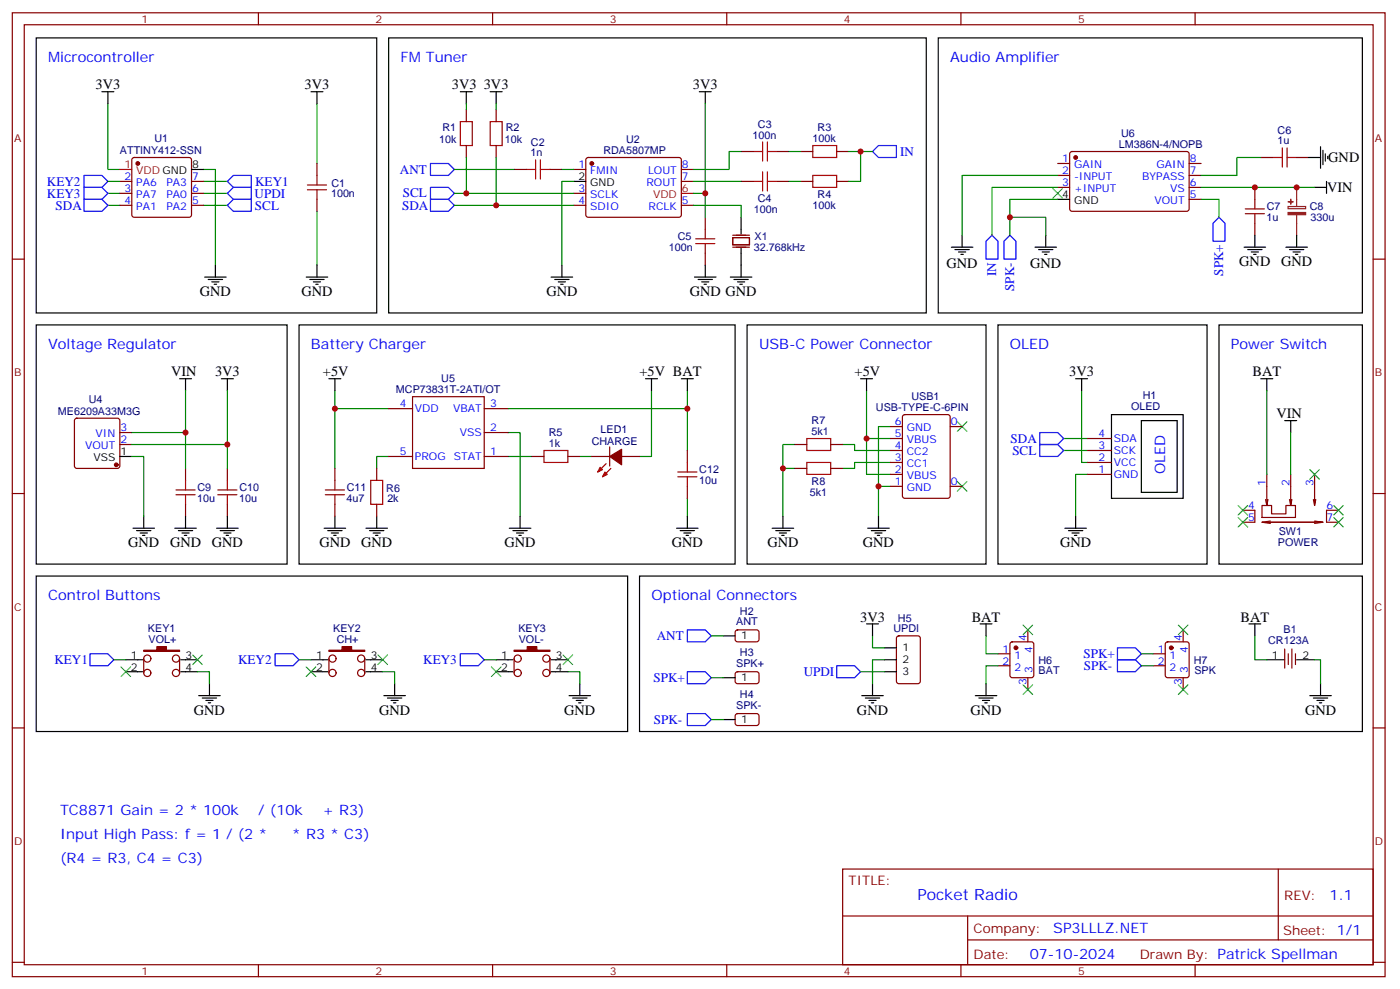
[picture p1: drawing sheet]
<svg xmlns="http://www.w3.org/2000/svg" width="413mm" height="292mm" viewBox="0 0 413 292" stroke-linecap="round" stroke-linejoin="round" font-family="sans-serif">
<g fill="none" stroke="#870000" stroke-width=".35">
<path d="M3.6 3.8h405.4v284.3h-405.4zM7.2 7.3h398.2v277.3h-398.2zM76.3 3.8v3.5M145.5 3.8v3.5M214.6 3.8v3.5M283.7 3.8v3.5M352.9 3.8v3.5M137.7 32.3v3.6M146.5 32.3v3.6M35.4 53.5h3.5M35.4 57h3.5M39.1 46.7l.5-.2h16.2l.5 .2 .3 .5v16.2l-.3 .5-.5 .2h-16.2l-.5-.2-.2-.5v-16.2z"/>
<path d="M56.6 53.5h3.5M56.6 57h3.5M93.6 48.2v3.6M93.6 58.8v3.5M137.7 42.9v3.6M146.5 42.9v3.6M151.8 50h3.5M162.4 50h3.5M169.4 57h3.6M169.4 50h3.6M173.2 46.7l.5-.2h27.1l.4 .7-.1 16.5-.6 .4-27.1-.1-.4-.6v-16.2zM201.2 53.5h3.5"/>
<path d="M201.2 50h3.5M218.8 53.5h3.6M218.8 44.7h3.6M229.4 53.5h3.5M229.4 44.7h3.5M236.5 53.5h3.5M236.5 44.7h3.5M247.1 53.5h3.5M247.1 44.7h3.5M312.3 48.2h3.5M312.3 51.8h3.5M312.3 55.3h3.5"/>
<path d="M316.1 44.9l.4-.2 34.2 .1 .4 .6v16.5l-.7 .4h-34.1l-.5-.7v-16.2zM351.1 48.2h3.5M351.1 51.8h3.5M351.1 55.3h3.5M351.1 58.8h3.5M370.5 55.3v3.5M372.3 46.5h3.5M382.9 46.5h3.5M3.6 76.4h3.6M35.4 60.6h3.5M56.6 60.6h3.5M169.4 60.6h3.6"/>
<path d="M201.2 60.6h3.5M208.2 64.1v3.5M208.2 74.7v3.5M216.4 70.1h4.9v2.1h-4.9zM216.4 69.4h4.9M216.4 72.9h4.9M370.5 65.9v3.5M405.4 76.4h3.6M121.8 117h21.2v21.2h-21.2zM22.2 123.6l.5-.2h12l.5 .2 .2 .5v13.4l-.3 .5-.4 .2h-12l-.5-.3-.2-.4v-13.4zM35.4 131.1h3.5M35.4 127.6h3.5"/>
<path d="M54.8 138.2v3.5M67.1 138.2v3.5M98.9 138.2v3.5M111.2 138.2v3.5M114.8 134.7h7M114.8 120.5h7M143 127.6h7M143 134.7h7M143 120.5h7M157.1 134.7h3.5M167.7 134.7h3.5M174.7 134.7h5.3"/>
<path d="M180 131.8v5.7M183.6 134.7h5.2M203 132.9v3.5M234.7 131.1h3.5M234.7 138.2h3.5M245.3 131.1h3.5M245.3 138.2h3.5M262.9 139.9h3.6M262.9 136.4h3.6M262.9 132.9h3.6M262.9 129.4h3.6M262.9 125.8h3.6"/>
<path d="M266.7 122.5l.5-.2h12.7l.6 .4 .1 23.6-.5 .6-12.9 .1-.7-.5v-23.5zM280.6 125.8h3.5M321.1 139.9h7.1M321.1 136.4h7.1M321.1 132.9h7.1M321.1 129.4h7.1M374.1 139.9v9.2l.3-1.7M381.1 139.9v9.2l.4-1.7M388.2 139.9v9.2l.3-1.7M3.6 145.6h3.6M54.8 148.8v3.5M67.1 148.8v3.5"/>
<path d="M98.9 148.8v3.5M111.2 148.8v3.5M203 143.5v3.5M262.9 143.5h3.6M280.6 143.5h3.5M367 150.5h3.5v3.6h-3.5M372.6 149.1h2.9v2.5h4.2v-2.5h2.8v3.5h-9.9zM373.7 147.4l.4 1.7M375.1 153.7l-2.5 .4M380.8 147.4l.3 1.7M387.8 147.4l.4 1.7M388.2 154.1h-15.6l2.5 .3"/>
<path d="M388.2 153.7l2.4 .4h-16.5M390.6 154.1l-2.4 .3M395.2 150.5h-3.5v3.6h3.5M405.4 145.6h3.6M42.4 194.3v4.2M53 194.3v4.2M97.1 194.3v4.2M107.7 194.3v4.2M151.8 194.3v4.2M162.4 194.3v4.2M217.3 186l.5-.2 5.9 .1 .4 .6v2.4l-.7 .4h-5.9l-.4-.7v-2.1zM217.3 198.4l.5-.2h5.9l.4 .7v2.4l-.7 .4-5.9-.1-.4-.6v-2.1z"/>
<path d="M264.9 187.8l.5-.2h5.6l.7 .4v13l-.4 .6-5.9 .1-.7-.5v-12.9zM294.7 192.9h3.5M294.7 196.4h3.5M298.4 189.5l.5-.2h5.7l.6 .5 .1 9.4-.5 .7h-5.9l-.6-.4-.1-9.5zM303.5 185.8v3.5M303.5 199.9v3.5M340.5 192.9h3.6M340.5 196.4h3.6M344.3 189.5l.5-.2h5.6l.7 .5v9.4l-.4 .7h-5.9l-.7-.4v-9.5zM349.4 185.8v3.5M349.4 199.9v3.5M379.3 191.5v5.6"/>
<path d="M380.4 192.9v3.1M381.5 191.5v5.6M382.5 192.9v3.1M3.6 214.7h3.6M217.3 210.7l.5-.2 5.9 .1 .4 .6v2.4l-.7 .4h-5.9l-.4-.7v-2.1zM405.4 214.7h3.6M248.8 256.4h156.6v28.2h-156.6zM377.4 256.4v20.9M248.8 270.2h156.5M285.7 277.3h119.6M285.7 270.2v14.1M3.6 283.9h3.6"/>
<path d="M76.3 284.6v3.5M145.5 284.6v3.5M214.6 284.6v3.5M283.7 284.6v3.5M352.9 284.6v3.5M405.4 283.9h3.6"/>
<circle cx="43.5" cy="198.5" r="1.06"/>
<circle cx="43.5" cy="194.3" r="1.06"/>
<circle cx="52" cy="198.5" r="1.06"/>
<circle cx="52" cy="194.3" r="1.06"/>
<circle cx="98.2" cy="198.5" r="1.06"/>
<circle cx="98.2" cy="194.3" r="1.06"/>
<circle cx="106.6" cy="194.3" r="1.06"/>
<circle cx="106.6" cy="198.5" r="1.06"/>
<circle cx="152.9" cy="198.5" r="1.06"/>
<circle cx="152.9" cy="194.3" r="1.06"/>
<circle cx="161.3" cy="198.5" r="1.06"/>
<circle cx="161.3" cy="194.3" r="1.06"/>
</g>
<g fill="none" stroke="#008700" stroke-width=".35">
<path d="M31.9 30.6v19.4h3.5M93.6 30.6v17.6M137.7 30.6v1.7M146.5 30.6v1.7M208.2 30.6v33.5M31.9 57h3.5M31.9 53.5h3.5M60.1 50h3.5v28.2M60.1 57h7M60.1 53.5h7M134.2 57h35.2M134.2 50h17.6"/>
<path d="M137.7 46.5v10.5M146.5 46.5v14.1M165.9 50h3.5M169.4 53.5h-3.5v24.7M204.7 57h3.5M204.7 53.5h14.1M218.8 44.7h-3.5v5.3h-10.6M232.9 53.5h3.6M232.9 44.7h3.6M250.6 44.7h3.5v8.8h-3.5M254.1 44.7h3.5M312.3 58.8h-14.1v10.6"/>
<path d="M312.3 55.3h-19.4v14.1M312.3 51.8h-28.2v17.6M354.6 58.8h5.3v5.3M354.6 55.3h33.6M372.3 46.5h-7.1v5.3h-10.6M31.9 60.6h3.5M60.1 60.6h7M93.6 62.3v15.9M134.2 60.6h35.2M204.7 60.6h14.1v3.5M298.2 64.1h10.6v5.3M54.8 115.3v22.9"/>
<path d="M67.1 115.3v22.9M98.9 115.3v22.9M192.4 115.3v19.4h-3.6M203 115.3v5.2M255.9 115.3v24.6h7M319.4 115.3v21.1h1.7M374.1 115.3v24.6M38.9 134.7h3.5v17.6M38.9 127.6h15.9M38.9 131.1h28.2M98.9 120.5h15.9M114.8 134.7h-3.6v3.5"/>
<path d="M150 127.6h3.6v24.7M150 120.5h53v12.4M150 134.7h7.1M171.2 134.7h3.5M231.2 138.2h3.5M234.7 131.1h-3.5v21.2M248.8 131.1h3.5v1.8h10.6M255.9 129.4h7M262.9 136.4h-10.6v1.8h-3.5M262.9 125.8h-3.5v26.5M314.1 129.4h7M314.1 132.9h7"/>
<path d="M321.1 139.9h-3.5v12.4M381.1 127.6v12.3M203 147v5.3M259.4 143.5h3.5M33.6 194.6h3.5M58.3 198.2h3.5v3.5M88.3 194.6h3.5M113 198.2h3.5v3.5M143 194.6h3.5M167.7 198.2h3.5v3.5M210 187.6h3.5M210 199.9h3.5"/>
<path d="M254.1 198.2h7.1M257.6 187.6v3.5h3.6M261.2 194.6h-3.6v7.1M291.1 187.6v5.3h3.6M294.7 196.4h-3.6v5.3M337 192.9h3.5M337 196.4h3.5M370.5 187.6v7h3.6M388.2 194.6h1.7v7.1M210 212.3h3.5"/>
</g>
<g fill="none" stroke="#000" stroke-width=".35">
<path d="M10.7 11.2h100.5v81.1h-100.5zM114.8 11.2h158.7v81.1h-158.7zM277 11.2h125.3v81.1h-125.3zM30.1 27.1h3.5M31.9 27.1v3.5M91.8 27.1h3.6M93.6 27.1v3.5M135.9 27.1h3.6M137.7 27.1v3.5M144.7 27.1h3.6M146.5 27.1v3.5M206.5 27.1h3.5"/>
<path d="M208.2 27.1v3.5M56.6 50h3.5M169.4 53.5h3.6M312.3 58.8h3.5M386.4 46.5h3.5M388.2 55.3h3.5M389.9 43.3v6.3M390.6 44.3v4.3M391.3 45.4v2.1M391.7 53.5v3.5M392 46.1v.7M63.6 78.2v3.5"/>
<path d="M93.6 78.2v3.5M165.9 78.2v3.5M208.2 78.2v3.5M218.8 64.1v4.9M218.8 73.3v8.4M280.9 72.9h6.4M282 73.6h4.2M283 74.3h2.2M283.7 75h.7M284.1 69.4v3.5M305.6 72.9h6.4M306.7 73.6h4.2"/>
<path d="M307.7 74.3h2.1M308.4 75h.7M308.8 69.4v3.5M367.3 72.9h6.4M368.4 73.6h4.2M369.5 74.3h2.1M370.2 75h.7M370.5 69.4v3.5M379.7 72.9h6.3M380.8 73.6h4.2M381.8 74.3h2.1M382.5 75h.7"/>
<path d="M382.9 69.4v3.5M10.7 95.8h74.1v70.6h-74.1zM60.4 81.7h6.4M61.5 82.4h4.2M62.5 83.1h2.2M63.3 83.9h.7M88.3 95.8h128.8v70.6h-128.8zM90.4 81.7h6.4M91.5 82.4h4.2M92.5 83.1h2.2M93.2 83.9h.7M162.7 81.7h6.4"/>
<path d="M163.8 82.4h4.2M164.9 83.1h2.1M165.6 83.9h.7M205.1 81.7h6.3M206.1 82.4h4.3M207.2 83.1h2.1M207.9 83.9h.7M215.7 81.7h6.3M216.7 82.4h4.2M217.8 83.1h2.1M218.5 83.9h.7M220.6 95.8h70.5v70.6h-70.5z"/>
<path d="M294.7 95.8h61.7v70.6h-61.7zM359.9 95.8h42.4v70.6h-42.4zM53 111.7h3.6M54.8 111.7v3.6M65.4 111.7h3.5M67.1 111.7v3.6M97.1 111.7h3.5M98.9 111.7v3.6M190.6 111.7h3.5M192.4 111.7v3.6M201.2 111.7h3.5M203 111.7v3.6"/>
<path d="M254.1 111.7h3.5M255.9 111.7v3.6M317.6 111.7h3.5M319.4 111.7v3.6M372.3 111.7h3.5M374.1 111.7v3.6M35.4 134.7h3.5M328.2 122.3h21.2v24.7h-21.2zM337 124.1h10.6v21.1h-10.6zM379.3 124.1h3.6M381.1 124.1v3.5M39.3 155.8h6.3"/>
<path d="M40.3 156.5h4.3M41.4 157.2h2.1M42.1 157.9h.7M42.4 152.3v3.5M51.6 155.8h6.4M52.7 156.5h4.2M53.7 157.2h2.1M54.4 157.9h.7M54.8 152.3v3.5M64 155.8h6.3M65 156.5h4.3M66.1 157.2h2.1"/>
<path d="M66.8 157.9h.7M67.1 152.3v3.5M95.7 155.8h6.4M96.8 156.5h4.2M97.8 157.2h2.1M98.5 157.9h.7M98.9 152.3v3.5M108.1 155.8h6.3M109.1 156.5h4.2M110.2 157.2h2.1M110.9 157.9h.7M111.2 152.3v3.5"/>
<path d="M150.4 155.8h6.3M151.4 156.5h4.3M152.5 157.2h2.1M153.2 157.9h.7M153.6 152.3v3.5M199.8 155.8h6.3M200.8 156.5h4.3M201.9 157.2h2.1M202.6 157.9h.7M203 152.3v3.5M228 155.8h6.4M229.1 156.5h4.2"/>
<path d="M230.1 157.2h2.1M230.8 157.9h.7M231.2 152.3v3.5M256.2 155.8h6.4M257.3 156.5h4.2M258.3 157.2h2.2M259 157.9h.8M259.4 152.3v3.5M314.4 155.8h6.4M315.5 156.5h4.2M316.5 157.2h2.2M317.3 157.9h.7"/>
<path d="M317.6 152.3v3.5M10.7 169.9h174.6v45.9h-174.6zM188.8 169.9h213.5v45.9h-213.5zM37.1 194.6h5M37.1 198.2h5M53.4 194.6h4.9M53.4 198.2h4.9M91.8 194.6h5M91.8 198.2h5M108.1 194.6h4.9M108.1 198.2h4.9M146.5 194.6h4.9"/>
<path d="M146.5 198.2h4.9M162.7 194.6h5M162.7 198.2h5M213.5 187.6h3.6M213.5 199.9h3.6M255.9 184h3.5M257.6 184v3.6M261.2 194.6h3.5M261.2 198.2h3.5M261.2 191.1h3.5M289.4 184h3.5M291.1 184v3.6"/>
<path d="M368.8 184h3.5M370.5 184v3.6M374.1 194.6h5.2M382.9 194.6h5.3M58.7 205.2h6.3M59.7 205.9h4.3M60.8 206.6h2.1M61.5 207.3h.7M61.8 201.7v3.5M113.3 205.2h6.4M114.4 205.9h4.2M115.5 206.6h2.1"/>
<path d="M116.2 207.3h.7M116.5 201.7v3.5M168 205.2h6.4M169.1 205.9h4.2M170.1 206.6h2.2M170.9 207.3h.7M171.2 201.7v3.5M213.5 212.3h3.6M254.5 205.2h6.3M255.5 205.9h4.3M256.6 206.6h2.1M257.3 207.3h.7"/>
<path d="M257.6 201.7v3.5M288 205.2h6.3M289 205.9h4.3M290.1 206.6h2.1M290.8 207.3h.7M291.1 201.7v3.5M386.8 205.2h6.3M387.8 205.9h4.2M388.9 206.6h2.1M389.6 207.3h.7M389.9 201.7v3.5"/>
</g>
<g fill="none" stroke="#a10000" stroke-width=".35">
<path d="M135.9 35.9h3.6v7h-3.6zM144.7 35.9h3.6v7h-3.6zM90.8 56h5.6M90.8 54.6h5.6M93.6 51.8v2.8M93.6 56v2.8M155.3 50h2.9M158.2 47.2v5.6M159.6 47.2v5.6M159.6 50h2.8M222.4 44.7h2.8M222.4 53.5h2.8"/>
<path d="M225.2 41.9v5.6M225.2 50.7v5.6M226.6 41.9v5.6M226.6 50.7v5.6M226.6 44.7h2.8M226.6 53.5h2.8M240 42.9h7.1v3.6h-7.1zM240 51.8h7.1v3.5h-7.1zM370.5 58.8v2.8M375.8 46.5h2.8M378.6 43.6v5.7M380 46.5h2.9"/>
<path d="M380 43.6v5.7M205.4 70.4h5.7M205.4 71.9h5.7M208.2 67.6v2.8M208.2 71.9v2.8M367.7 61.6h5.6M367.7 63h5.6M370.5 63v2.9M160.6 132.9h7.1v3.5h-7.1zM200.1 139.2h5.7M203 136.4v2.8M238.2 136.4h7.1v3.5h-7.1z"/>
<path d="M238.2 129.4h7.1v3.5h-7.1zM52 144.5h5.6M52 145.9h5.6M54.8 141.7v2.8M54.8 145.9v2.9M64.3 144.5h5.7M64.3 145.9h5.7M67.1 141.7v2.8M67.1 145.9v2.9M96.1 144.5h5.6M96.1 145.9h5.6M98.9 141.7v2.8"/>
<path d="M98.9 145.9v2.9M109.5 141.7h3.5v7.1h-3.5zM200.1 140.7h5.7M203 140.7v2.8"/>
</g>
<g fill="none" stroke="#00f" stroke-width=".35">
<path d="M24.8 55.3h5.3l1.8 1.7-1.8 1.8h-5.3zM24.8 58.8h5.3l1.8 1.8-1.8 1.7h-5.3zM24.8 51.8h5.3l1.8 1.7-1.8 1.8h-5.3zM67.1 57l1.8-1.7h5.3v3.5h-5.3zM67.1 53.5l1.8-1.7h5.3v3.5h-5.3zM127.1 55.3h5.3l1.8 1.7-1.8 1.8h-5.3zM127.1 58.8h5.3l1.8 1.8-1.8 1.7h-5.3zM127.1 48.2h5.3l1.8 1.8-1.8 1.8h-5.3zM257.6 44.7l1.8-1.8h5.3v3.6h-5.3zM67.1 60.6l1.8-1.8h5.3v3.5h-5.3zM291.1 71.2l1.8-1.8 1.8 1.8v5.2h-3.6zM298.2 69.4l1.8 1.8v5.2h-3.6v-5.2z"/>
<path d="M359.9 64.1l1.8 1.8v5.3h-3.5v-5.3zM307 131.1h5.3l1.8 1.8-1.8 1.8h-5.3zM307 127.6h5.3l1.8 1.8-1.8 1.7h-5.3zM26.6 192.9h5.3l1.7 1.7-1.7 1.8h-5.3zM81.2 192.9h5.3l1.8 1.7-1.8 1.8h-5.3zM135.9 192.9h5.3l1.8 1.7-1.8 1.8h-5.3zM203 185.8h5.2l1.8 1.8-1.8 1.7h-5.2zM203 198.2h5.2l1.8 1.7-1.8 1.8h-5.2zM247.1 196.4h5.2l1.8 1.8-1.8 1.7h-5.2zM330 191.1h5.2l1.8 1.8-1.8 1.7h-5.2zM330 194.6h5.2l1.8 1.8-1.8 1.8h-5.2zM203 210.5h5.2l1.8 1.8-1.8 1.7h-5.2z"/>
</g>
<g fill="#870000" stroke="#870000" stroke-width=".35">
<path d="M180 134.7l3.6-2.2v4.6z"/>
<path d="M42.4 191.8h3.9v-1.1h2.8v1.1h3.9v.4h-10.6z"/>
<path d="M97.1 191.8h3.9v-1.1h2.8v1.1h3.9v.4h-10.6z"/>
<path d="M151.8 191.8h3.9v-1.1h2.8v1.1h3.9v.4h-10.6z"/>
<circle cx="40.7" cy="48.2" r=".53"/>
<circle cx="174.7" cy="48.2" r=".53"/>
<circle cx="34.3" cy="137.1" r=".53"/>
<circle cx="300" cy="191.1" r=".53"/>
<circle cx="345.8" cy="191.1" r=".53"/>
<circle cx="317.6" cy="46.5" r=".53"/>
</g>
<path d="M35.4 50h3.5M201.2 57h3.5M179 136.8l-2.5 2.4M180.4 138.2l-2.5 2.5" fill="none" stroke="#f00" stroke-width=".35"/>
<path d="M382.9 55.3v5.6M380.3 60.9h5.2v.7h-5.2zM382.9 63.4v6" fill="none" stroke="#8c2424" stroke-width=".35"/>
<g fill="#8c2424" stroke="#8c2424" stroke-width=".35">
<path d="M380.3 62.7h5.2v.6h-5.2z"/>
<path d="M380.4 59.5h1.4z"/>
<path d="M381.1 58.8v1.4z"/>
</g>
<g fill="none" stroke="#3c3" stroke-width=".35">
<path d="M310.9 55.6l2.8 2.9M313.7 55.6l-2.8 2.9M282.7 124.4l2.8 2.8M285.5 124.4l-2.8 2.8M386.8 138.5l2.8 2.9M389.6 138.5l-2.8 2.9M282.7 142.1l2.8 2.8M285.5 142.1l-2.8 2.8M365.6 152.6l2.8 2.9M365.6 149.1l2.8 2.8M368.4 152.6l-2.8 2.9M368.4 149.1l-2.8 2.8"/>
<path d="M393.8 149.1l2.8 2.8M393.8 152.6l2.8 2.9M396.6 149.1l-2.8 2.8M396.6 152.6l-2.8 2.9M35.7 196.7l2.9 2.9M38.6 196.7l-2.9 2.9M56.9 193.2l2.8 2.8M59.7 193.2l-2.8 2.8M90.4 196.7l2.8 2.9M93.2 196.7l-2.8 2.9M111.6 193.2l2.8 2.8M114.4 193.2l-2.8 2.8"/>
<path d="M145.1 196.7l2.8 2.9M147.9 196.7l-2.8 2.9M166.3 193.2l2.8 2.8M169.1 193.2l-2.8 2.8M302.1 184.4l2.8 2.8M304.9 184.4l-2.8 2.8M347.9 184.4l2.9 2.8M350.8 184.4l-2.9 2.8M302.1 202l2.8 2.9M304.9 202l-2.8 2.9M347.9 202l2.9 2.9M350.8 202l-2.9 2.9"/>
</g>
<g fill="#f00" stroke="#f00" stroke-width=".35">
<path d="M177.2 137.8l.7 .7-1.4 .7z"/>
<path d="M178.6 139.2l.7 .7-1.4 .8z"/>
</g>
<g fill="#c00">
<circle cx="137.7" cy="57" r=".88"/>
<circle cx="146.5" cy="60.6" r=".88"/>
<circle cx="208.2" cy="57" r=".88"/>
<circle cx="54.8" cy="127.6" r=".88"/>
<circle cx="67.1" cy="131.1" r=".88"/>
<circle cx="98.9" cy="120.5" r=".88"/>
<circle cx="203" cy="120.5" r=".88"/>
<circle cx="231.2" cy="138.2" r=".88"/>
<circle cx="259.4" cy="143.5" r=".88"/>
<circle cx="255.9" cy="129.4" r=".88"/>
<circle cx="254.1" cy="44.7" r=".88"/>
<circle cx="382.9" cy="55.3" r=".88"/>
<circle cx="370.5" cy="55.3" r=".88"/>
<circle cx="298.2" cy="64.1" r=".88"/>
</g>
<text font-size="4.6" fill="#00f" x="270.9" y="265.4">Pocket Radio</text>
<g font-size="4.2" fill="#00f">
<text x="14.2" y="18.2">Microcontroller</text>
<text x="118.3" y="18.2">FM Tuner</text>
<text x="280.6" y="18.2">Audio Amplifier</text>
<text x="14.2" y="102.9">Voltage Regulator</text>
<text x="91.8" y="102.9">Battery Charger</text>
<text x="224.1" y="102.9">USB-C Power Connector</text>
<text x="298.2" y="102.9">OLED</text>
<text x="363.5" y="102.9">Power Switch</text>
<text x="344.1" y="139.9" transform="rotate(-90 344.1 139.9)">OLED</text>
<text x="14.2" y="177">Control Buttons</text>
<text x="192.4" y="177">Optional Connectors</text>
<text x="17.7" y="240.5">TC8871 Gain = 2 * 100k</text>
<text x="76.3" y="240.5">/ (10k</text>
<text x="95.2" y="240.5">+ R3)</text>
<text x="17.7" y="247.5">Input High Pass: f = 1 / (2 *</text>
<text x="86.2" y="247.5">* R3 * C3)</text>
<text x="17.7" y="254.6">(R4 = R3, C4 = C3)</text>
<text x="392.6" y="265.6">1.1</text>
<text x="311" y="275.2">SP3LLLZ.NET</text>
<text x="304.1" y="283">07-10-2024</text>
</g>
<g font-size="4.2">
<text x="28.2" y="26.4">3V3</text>
<text x="89.9" y="26.4">3V3</text>
<text x="133.5" y="26.4">3V3</text>
<text x="142.9" y="26.4">3V3</text>
<text x="204.6" y="26.4">3V3</text>
<text x="392.2" y="47.8">GND</text>
<text x="391.9" y="56.7">VIN</text>
<text x="279.5" y="78.9">GND</text>
<text x="304.2" y="79">GND</text>
<text x="365.9" y="78.6">GND</text>
<text x="378.3" y="78.6">GND</text>
<text x="59" y="87.4">GND</text>
<text x="89" y="87.4">GND</text>
<text x="161.3" y="87.4">GND</text>
<text x="203.7" y="87.4">GND GND</text>
<text x="50.6" y="111">VIN</text>
<text x="63.5" y="111">3V3</text>
<text x="95.4" y="111">+5V</text>
<text x="188.8" y="111">+5V BAT</text>
<text x="252.3" y="111">+5V</text>
<text x="315.7" y="111">3V3</text>
<text x="369.8" y="111">BAT</text>
<text x="376.9" y="123.4">VIN</text>
<text x="37.9" y="161.5">GND</text>
<text x="50.2" y="161.5">GND</text>
<text x="62.5" y="161.5">GND</text>
<text x="94.3" y="161.5">GND</text>
<text x="106.6" y="161.5">GND</text>
<text x="149" y="161.5">GND</text>
<text x="198.4" y="161.5">GND</text>
<text x="226.6" y="161.5">GND</text>
<text x="254.8" y="161.5">GND</text>
<text x="313" y="161.5">GND</text>
<text x="254" y="183.4">3V3</text>
<text x="286.9" y="183.3">BAT</text>
<text x="366.3" y="183.3">BAT</text>
<text x="57.3" y="210.9">GND</text>
<text x="111.9" y="210.9">GND</text>
<text x="166.6" y="210.9">GND</text>
<text x="253" y="210.9">GND</text>
<text x="286.6" y="210.9">GND</text>
<text x="385.3" y="210.9">GND</text>
</g>
<g font-size="3.9" fill="#00f">
<text x="265.8" y="45.9">IN</text>
<text x="118.1" y="51.3">ANT</text>
<text x="13.8" y="58.3">KEY3</text>
<text x="13.8" y="54.8">KEY2</text>
<text x="75.2" y="58.3">UPDI</text>
<text x="75.3" y="54.8">KEY1</text>
<text x="118.9" y="58.1">SCL</text>
<text x="16.4" y="61.8">SDA</text>
<text x="75.3" y="61.9">SCL</text>
<text x="118.7" y="61.8">SDA</text>
<text x="294.2" y="81.6" transform="rotate(-90 294.2 81.6)">IN</text>
<text x="361.2" y="81.3" transform="rotate(-90 361.2 81.3)">SPK+</text>
<text x="299.4" y="85.8" transform="rotate(-90 299.4 85.8)">SPK-</text>
<text x="298.4" y="130.6">SDA</text>
<text x="298.9" y="134.1">SCL</text>
<text x="193.9" y="188.8">ANT</text>
<text x="16.1" y="195.9">KEY1</text>
<text x="70.3" y="195.9">KEY2</text>
<text x="125" y="195.9">KEY3</text>
<text x="319.9" y="194.1">SPK+</text>
<text x="320" y="197.7">SPK-</text>
<text x="192.9" y="201.2">SPK+</text>
<text x="237.3" y="199.4">UPDI</text>
<text x="193" y="213.5">SPK-</text>
</g>
<g font-size="3.9" fill="#800">
<text x="250.6" y="260.9">TITLE:</text>
<text x="379.2" y="265.6">REV:</text>
<text x="287.5" y="275.1">Company:</text>
<text x="378.9" y="275.8">Sheet: 1/1</text>
<text x="287.5" y="282.8">Date:</text>
<text x="336.5" y="282.9">Drawn By: Patrick Spellman</text>
</g>
<g font-size="3.2" fill="#800">
<text x="41.7" y="6.8">1</text>
<text x="110.9" y="6.8">2</text>
<text x="180" y="6.8">3</text>
<text x="249.2" y="6.8">4</text>
<text x="318.3" y="6.8">5</text>
<text x="4.2" y="41.9">A</text>
<text x="406" y="41.9">A</text>
<text x="4.2" y="111">B</text>
<text x="406" y="111">B</text>
<text x="4.2" y="180.2">C</text>
<text x="406" y="180.2">C</text>
<text x="4.2" y="249.3">D</text>
<text x="406" y="249.3">D</text>
<text x="41.7" y="287.6">1</text>
<text x="110.9" y="287.6">2</text>
<text x="180" y="287.6">3</text>
<text x="249.2" y="287.6">4</text>
<text x="318.3" y="287.6">5</text>
</g>
<g font-size="3.2" fill="#000080">
<text x="45.6" y="41.9">U1</text>
<text x="130.7" y="38.7">R1</text>
<text x="149.3" y="38.7">R2</text>
<text x="222.2" y="40.9">100n</text>
<text x="223.8" y="37.6">C3</text>
<text x="240" y="42">100k</text>
<text x="241.4" y="38.7">R3</text>
<text x="331.1" y="40.5">U6</text>
<text x="377.2" y="39.4">C6</text>
<text x="35.4" y="45.5">ATTINY412-SSN</text>
<text x="129.7" y="42.3">10k</text>
<text x="149.1" y="42.3">10k</text>
<text x="156.6" y="46.1">1n</text>
<text x="156.8" y="42.9">C2</text>
<text x="178.2" y="45.5">RDA5807MP</text>
<text x="184.9" y="42.2">U2</text>
<text x="330.4" y="43.6">LM386N-4/NOPB</text>
<text x="377.2" y="42.6">1u</text>
<text x="97.8" y="58.2">100n</text>
<text x="97.8" y="55">C1</text>
<text x="223.8" y="59.6">C4</text>
<text x="241.4" y="58.5">R4</text>
<text x="222.6" y="62.8">100n</text>
<text x="240" y="61.7">100k</text>
<text x="374" y="65.2">1u</text>
<text x="374.1" y="62.1">C7</text>
<text x="386.8" y="62.1">C8</text>
<text x="387" y="65.2">330u</text>
<text x="200.1" y="70.9">C5</text>
<text x="222.8" y="70.9">X1</text>
<text x="197.5" y="74.1">100n</text>
<text x="222.6" y="74.1">32.768kHz</text>
<text x="130.3" y="112.8">U5</text>
<text x="26.2" y="118.9">U4</text>
<text x="116.9" y="116.1">MCP73831T-2ATI/OT</text>
<text x="269.1" y="117.9">USB1</text>
<text x="337.4" y="117.8">H1</text>
<text x="17.1" y="122.4">ME6209A33M3G</text>
<text x="239.7" y="125.1">R7</text>
<text x="258.6" y="121.4">USB-TYPE-C-6PIN</text>
<text x="334" y="121">OLED</text>
<text x="162" y="131.8">1k</text>
<text x="162" y="128.7">R5</text>
<text x="174.7" y="131.2">CHARGE</text>
<text x="177.3" y="127.7">LED1</text>
<text x="239.7" y="128.3">5k1</text>
<text x="206.4" y="142.8">10u</text>
<text x="206.5" y="139.7">C12</text>
<text x="239.7" y="143.2">R8</text>
<text x="58.2" y="148.1">10u</text>
<text x="58.3" y="145">C9</text>
<text x="70.6" y="148.1">10u</text>
<text x="70.7" y="145">C10</text>
<text x="102.3" y="148.1">4u7</text>
<text x="102.4" y="145">C11</text>
<text x="114.1" y="145">R6</text>
<text x="114.4" y="148.1">2k</text>
<text x="239.1" y="146.4">5k1</text>
<text x="377.3" y="161">POWER</text>
<text x="377.6" y="157.8">SW1</text>
<text x="217.4" y="184.5">ANT</text>
<text x="218.5" y="181.3">H2</text>
<text x="265.2" y="183.4">H5</text>
<text x="43.7" y="186.5">KEY1</text>
<text x="43.9" y="189.7">VOL+</text>
<text x="98.4" y="186.5">KEY2</text>
<text x="99.4" y="189.7">CH+</text>
<text x="153.1" y="186.5">KEY3</text>
<text x="153.2" y="189.8">VOL-</text>
<text x="263.8" y="186.5">UPDI</text>
<text x="374.5" y="190.1">CR123A</text>
<text x="379" y="186.9">B1</text>
<text x="217.4" y="196.8">SPK+</text>
<text x="218.5" y="193.6">H3</text>
<text x="306.6" y="195.8">H6</text>
<text x="352.5" y="195.8">H7</text>
<text x="306.7" y="198.9">BAT</text>
<text x="352.7" y="198.9">SPK</text>
<text x="217.4" y="209.1">SPK-</text>
<text x="218.5" y="206">H4</text>
</g>
<g font-size="3.2" fill="#00f">
<text x="313.6" y="47.9">1</text>
<text x="351.3" y="47.9">8</text>
<text x="36.7" y="53.2">2</text>
<text x="56.7" y="53.2">7</text>
<text x="170.8" y="49.6">1</text>
<text x="174.3" y="51.4">FMIN</text>
<text x="191.3" y="51.4">LOUT</text>
<text x="201.4" y="53.2">7</text>
<text x="201.4" y="49.6">8</text>
<text x="313.6" y="51.4">2</text>
<text x="317.1" y="49.6">GAIN</text>
<text x="317.1" y="53.2">-INPUT</text>
<text x="337.3" y="53.2">BYPASS</text>
<text x="341.5" y="49.6">GAIN</text>
<text x="351.3" y="51.4">7</text>
<text x="36.7" y="56.7">3</text>
<text x="40.2" y="54.9">PA6</text>
<text x="40.2" y="58.5">PA7</text>
<text x="49.1" y="58.5">PA0</text>
<text x="49.1" y="54.9">PA3</text>
<text x="56.7" y="56.7">6</text>
<text x="170.8" y="56.7">3</text>
<text x="174.3" y="58.5">SCLK</text>
<text x="190.9" y="54.9">ROUT</text>
<text x="313.6" y="54.9">3</text>
<text x="317.1" y="56.7">+INPUT</text>
<text x="345.5" y="56.7">VS</text>
<text x="351.3" y="58.5">5</text>
<text x="351.3" y="54.9">6</text>
<text x="36.7" y="60.2">4</text>
<text x="40.2" y="62">PA1</text>
<text x="49.1" y="62">PA2</text>
<text x="56.7" y="60.2">5</text>
<text x="170.8" y="60.2">4</text>
<text x="174.3" y="62">SDIO</text>
<text x="191.5" y="62">RCLK</text>
<text x="201.4" y="60.2">5</text>
<text x="340.9" y="60.2">VOUT</text>
<text x="118" y="120.2">4</text>
<text x="122.5" y="121.6">VDD</text>
<text x="133.8" y="121.6">VBAT</text>
<text x="144.7" y="120.2">3</text>
<text x="264.3" y="125.5">6</text>
<text x="280.7" y="125.5">0</text>
<text x="28.2" y="129">VIN</text>
<text x="35.6" y="130.8">2</text>
<text x="35.6" y="127.2">3</text>
<text x="135.8" y="128.7">VSS</text>
<text x="144.7" y="127.2">2</text>
<text x="264.3" y="129">5</text>
<text x="267.8" y="130.8">VBUS</text>
<text x="267.8" y="127.2">GND</text>
<text x="324.4" y="129">4</text>
<text x="328.9" y="130.4">SDA</text>
<text x="25.1" y="132.5">VOUT</text>
<text x="118" y="134.3">5</text>
<text x="122.5" y="135.7">PROG</text>
<text x="134" y="135.7">STAT</text>
<text x="144.7" y="134.3">1</text>
<text x="264.3" y="136.1">3</text>
<text x="264.3" y="132.5">4</text>
<text x="267.8" y="137.8">CC1</text>
<text x="267.8" y="134.3">CC2</text>
<text x="324.4" y="136.1">2</text>
<text x="324.4" y="132.5">3</text>
<text x="328.9" y="137.5">VCC</text>
<text x="328.9" y="133.9">SCK</text>
<text x="264.3" y="143.1">1</text>
<text x="264.3" y="139.6">2</text>
<text x="267.8" y="141.4">VBUS</text>
<text x="280.7" y="143.1">0</text>
<text x="324.4" y="139.6">1</text>
<text x="328.9" y="141">GND</text>
<text x="373.7" y="143.5" transform="rotate(-90 373.7 143.5)">1</text>
<text x="380.8" y="143.5" transform="rotate(-90 380.8 143.5)">2</text>
<text x="387.8" y="143.5" transform="rotate(-90 387.8 143.5)">3</text>
<text x="267.8" y="144.9">GND</text>
<text x="368.5" y="150.2">4</text>
<text x="368.5" y="153.7">5</text>
<text x="391.7" y="153.7">7</text>
<text x="391.7" y="150.2">6</text>
<text x="303.1" y="189.2" transform="rotate(-90 303.1 189.2)">4</text>
<text x="349" y="189.2" transform="rotate(-90 349 189.2)">4</text>
<text x="296" y="192.5">1</text>
<text x="296" y="196">2</text>
<text x="299.5" y="194.3">1</text>
<text x="299.5" y="197.8">2</text>
<text x="304.9" y="192.7" transform="rotate(-90 304.9 192.7)">4</text>
<text x="341.9" y="192.5">1</text>
<text x="341.9" y="196">2</text>
<text x="345.4" y="194.3">1</text>
<text x="345.4" y="197.8">2</text>
<text x="350.8" y="192.7" transform="rotate(-90 350.8 192.7)">4</text>
<text x="303.1" y="202.1" transform="rotate(-90 303.1 202.1)">3</text>
<text x="304.9" y="198.6" transform="rotate(-90 304.9 198.6)">3</text>
<text x="349" y="202.1" transform="rotate(-90 349 202.1)">3</text>
<text x="350.8" y="198.6" transform="rotate(-90 350.8 198.6)">3</text>
</g>
<g font-size="3.2" fill="#f00">
<text x="36.7" y="49.6">1</text>
<text x="40.2" y="51.4">VDD GND</text>
<text x="192.8" y="58.5">VDD</text>
<text x="201.4" y="56.7">6</text>
</g>
<g font-size="3.2">
<text x="56.7" y="49.6">8</text>
<text x="170.8" y="53.2">2</text>
<text x="174.3" y="54.9">GND</text>
<text x="313.6" y="58.5">4</text>
<text x="317.1" y="60.2">GND</text>
<text x="27.6" y="136.1">VSS</text>
<text x="35.6" y="134.3">1</text>
<text x="218.8" y="188.6">1</text>
<text x="38.7" y="194.3">1</text>
<text x="38.7" y="197.8">2</text>
<text x="54.8" y="194.3">3</text>
<text x="54.8" y="197.8">4</text>
<text x="93.3" y="194.3">1</text>
<text x="93.3" y="197.8">2</text>
<text x="109.5" y="194.3">3</text>
<text x="109.5" y="197.8">4</text>
<text x="148" y="194.3">1</text>
<text x="148" y="197.8">2</text>
<text x="164.1" y="194.3">3</text>
<text x="164.1" y="197.8">4</text>
<text x="266.5" y="192.2">1</text>
<text x="266.5" y="195.7">2</text>
<text x="375.6" y="194.3">1</text>
<text x="384.6" y="194.3">2</text>
<text x="218.8" y="201">1</text>
<text x="266.5" y="199.2">3</text>
<text x="218.8" y="213.3">1</text>
</g>
</svg>
